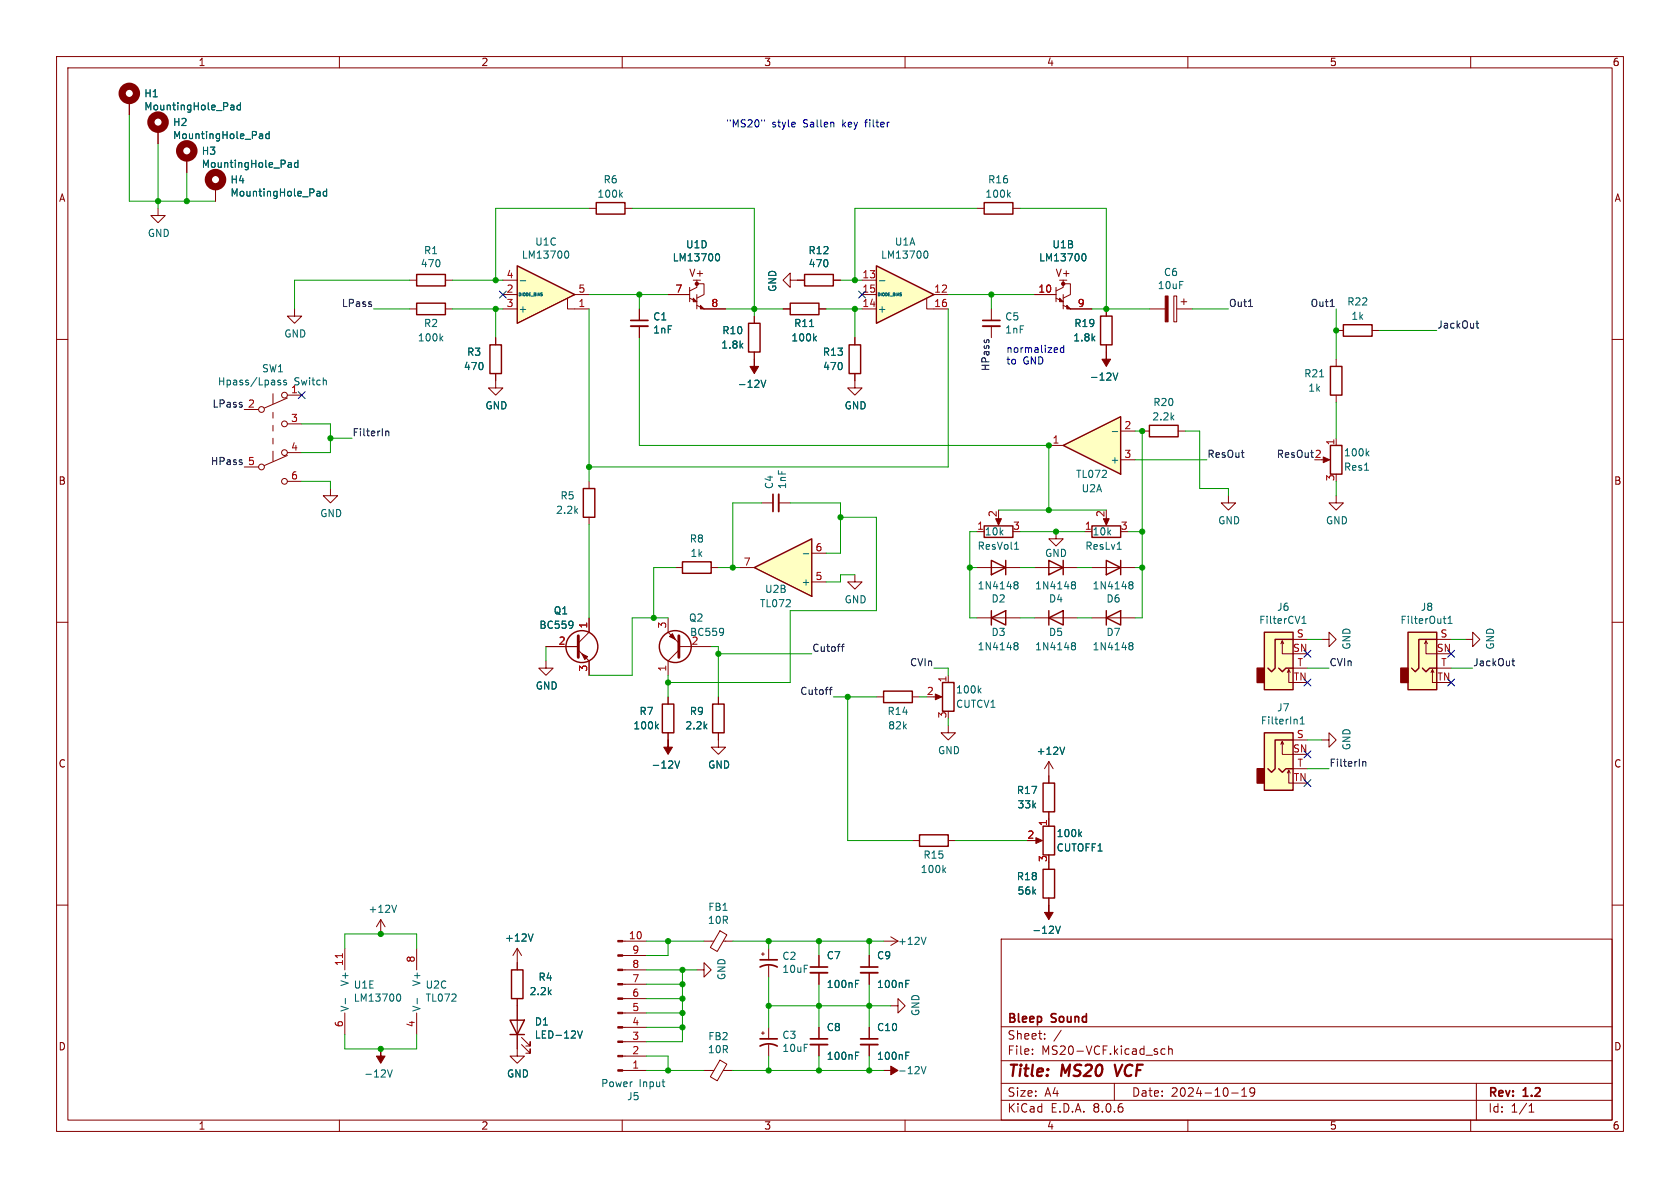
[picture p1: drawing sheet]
<svg xmlns="http://www.w3.org/2000/svg" width="297mm" height="210mm" viewBox="0 0 297 210" stroke-linecap="round" stroke-linejoin="round" font-family="sans-serif">
<g fill="none" stroke="#840000" stroke-width=".18">
<path d="M10 10h277v190h-277zM12 12h273v186h-273zM60 10v2M110 10v2M160 10v2M210 10v2M260 10v2M10 60h2M118.1 52.1h3.8M121.9 52.7l1.3 .6M121.9 50.8v2.5M123.2 49.5v1.3l-1.3 .6"/>
<path d="M123.2 50.2h1.3v1.9l-1.3 .6M123.2 54l1.3 .6h3.8M123.2 52.1v2.5M175.3 54.6v2M175.3 57.7v2M285 60h2M186.7 94v1.3h1.3l-1.3 1.2-1.3-1.2h1.3M191.8 94h1.2M195.6 91.4v1.1M10 110h2M96.5 116.8v1.3h1.3l-1.3 1.3-1.3-1.3h1.3M96.5 114.3h5.7"/>
<path d="M102.2 114.9l1.9 1.9v2.6M104.1 109.2v2.6l-1.9 1.9M182.9 100.3h7.6M193 100.3h7.7M285 110h2M10 160h2M285 160h2M123.2 171.5h1.3v-1.3l1.2 1.3-1.2 1.2v-1.2M177 166h108v32h-108zM60 198v2M110 198v2M160 198v2"/>
<path d="M177 194.5h108M177 191.5h108M177 187.5h108M177 181.5h108M182.5 186.3v.1M182.5 185.5v.1M184.7 183.6v.1M184.7 182.8v.1M187.6 182.1l-1.3 2M197 191.5v3M206 185.5l-.5-.1-.3 .3v.4l.2 .2h.6M206.6 185.5l.2-.1 .4 .1v.9"/>
<path d="M206.6 184.9v1.5M210 198v2M217.7 193.2h1.2M219.5 193.8h.9M219.5 192.7l.5-.4v1.5M221.8 192.9l-.3 .3h-.3l-.2-.3 .1-.5 .4-.1 .2 .1a.99 .99 0 0 1-.3 1.4h-.3M260 198v2M261 191.5v6.5M270.3 196.6h.9M270.3 195.5l.4-.4v1.5"/>
</g>
<path d="M197.1 188.2l.4 2" fill="none" stroke="#840000" stroke-width=".4"/>
<circle cx="123.2" cy="50.2" r=".25" fill="#840000" stroke="#840000" stroke-width=".25"/>
<g fill="#840000" stroke="#840000" stroke-width=".18">
<path d="M122.6 52.7l.6 .6h-.6z"/>
<path d="M123.8 54l.7 .6h-.7z"/>
<path d="M102.9 115.6l1 .5-.5 .5z"/>
<path d="M195.1 91.7h1l-.5 1.1z"/>
</g>
<g fill="none" stroke="#006464" stroke-width=".18">
<path d="M126.7 44.9h.1a.68 .68 0 0 1 .4 .6 .68 .68 0 0 1-.4 .6h-.1M197.5 97.1h.7M101.2 109.9a1.07 1.07 0 0 1-.1 1M101.3 110.3l-.1 .2M189.5 103.3l.2 .1M189.5 102.9l.4-.1 .2 .2v.1l-.2 .3M189.7 103.4h.2M189.7 103.4h-.2M189.9 103.4l.2 .2v.4l-.2 .1-.4-.1M199.7 102.9l.4-.1 .1 .2 .1 .1-.2 .3M199.7 103.3l.1 .1M199.8 103.4h.3"/>
<path d="M199.8 103.4h-.1M200.1 103.4l.2 .2-.1 .4-.1 .1-.4-.1"/>
</g>
<path d="M173.7 57.7h3.1" fill="none" stroke="#840000" stroke-width=".33"/>
<path d="M173.7 56.6h3.1" fill="none" stroke="#840000" stroke-width=".3"/>
<g fill="none" stroke="#840000" stroke-width=".25">
<path d="M185.4 99.1l2.6 1.2-2.6 1.3zM188 99.1v2.5M193 93h5.1v2h-5.1zM195.6 99.1l2.5 1.2-2.5 1.3zM198.1 99.1v2.5"/>
<circle cx="102.9" cy="114.3" r="2.82"/>
</g>
<path d="M102.2 112.4v3.8" fill="none" stroke="#840000" stroke-width=".51"/>
<path d="M188 78.7l10.1-5v10.1z" fill="#ffffc2"/>
<path d="M86.6 61h2v5h-2zM188 78.7l10.1-5v10.1z" fill="none" stroke="#840000" stroke-width=".25"/>
<path d="M87.6 59.7v1.3M87.6 66v1.3M185.4 78.7h2.6M198.1 76.2h2.6M134.6 88.9h2.1M137.7 88.9h2M198.1 81.3h2.6" fill="none" stroke="#840000" stroke-width=".18"/>
<path d="M196.6 76.3h1" fill="none" stroke="#006464" stroke-width=".18"/>
<path d="M137.7 87.4v3" fill="none" stroke="#840000" stroke-width=".33"/>
<path d="M136.7 87.4v3" fill="none" stroke="#840000" stroke-width=".3"/>
<path d="M91.4 47l10.2 5.1-10.2 5.1z" fill="#ffffc2"/>
<g fill="none" stroke="#840000" stroke-width=".18">
<path d="M27.9 36.8v1.3h1.3l-1.3 1.3-1.2-1.3h1.2M38.1 33v2.6M104.1 36.8h1.3M110.5 36.8h1.3M88.9 54.6h2.5M88.9 52.1h2.5M88.9 49.5h2.5M100.3 52.7v1.9h3.8M101.6 52.1h2.5M113 54.6v2M113 57.7v2M195.6 54.6v1.3"/>
<path d="M195.6 61v1.2M58.4 86.4v1.2h1.3l-1.3 1.3-1.3-1.3h1.3M172.7 94h1.3M176.5 91.4v1.1M172.7 100.3h7.6M127 130.8v1.3h1.3l-1.3 1.3-1.3-1.3h1.3M167.6 128.3v1.2h1.3l-1.3 1.3-1.2-1.3h1.2M161.3 148.6h1.3M167.6 148.6h1.3M124.5 166.4h1.7M127.3 164.5l1.2 .8-1.7 2.9-1.2-.7zM127.9 166.4h1.6"/>
<path d="M134.6 168.7h.5M134.9 168.4v.5M135.9 167.6v2.1M135.9 170.7v2M144.8 168.9v2M144.8 172v2M153.7 168.9v2M153.7 172v2M156.2 166.4h2.5M157.5 177.8h1.2v-1.3l1.3 1.3-1.3 1.3v-1.3M157.5 165.6l1.2 .8M158.7 166.4l-1.2 .7"/>
<path d="M134.6 182.6h.5M134.9 182.4v.5M135.9 181.6v2M135.9 184.7v2"/>
</g>
<path d="M105.4 35.8h5.1v2h-5.1zM91.4 47l10.2 5.1-10.2 5.1zM194.6 55.9h2v5.1h-2zM174 93h5.1v2h-5.1zM175.3 99.1l2.5 1.2-2.5 1.3zM177.8 99.1v2.5M162.6 147.6h5v2h-5z" fill="none" stroke="#840000" stroke-width=".25"/>
<g fill="none" stroke="#006464" stroke-width=".18">
<path d="M56.2 33.8l.3 .1 .1 .8M56.6 34.6l-.4 .1M56.6 34.1l-.4 .1M57.7 33.9l-.3-.1-.3 .3 .2 .5h.4M57.7 33.4v1.3M109.7 34.4l.3 .5M110 34l-.4 .5M92 49.6h.9M100 44.4h.1a.68 .68 0 0 1 .5 .6 .68 .68 0 0 1-.5 .6h-.1M179.4 97.1h.7M179.6 96l.1-.2v1.3M179.4 103.3l.1 .1"/>
<path d="M179.4 102.9l.3-.1 .2 .2 .1 .1-.3 .3M179.5 103.4h.2M179.5 103.4h-.1M179.7 103.4l.3 .2-.1 .4-.2 .1-.3-.1M119.3 134.5l.4 1.3 .4-1.3M166.8 153.8l.4 .4M167.2 153.4l-.5 .5M151.2 173.9h.5M151.2 173.3h.6M160.1 173.9h.5M160.1 173.3h.6M163.7 165.7l-.4 1.2"/>
</g>
<g fill="#840000" stroke="#840000" stroke-width=".18">
<path d="M176 91.7h1l-.5 1.1z"/>
<path d="M118.1 130.8v1.3h.8l-.8 1.3-.8-1.3h.8z"/>
</g>
<path d="M111.5 56.6h3.1M134.4 170.9a3.2 3.2 0 0 1 3 0M134.4 169.7h3M143.3 170.9h3M152.1 170.9h3.1M134.4 184.9a3.2 3.2 0 0 1 3 0M134.4 183.6h3" fill="none" stroke="#840000" stroke-width=".3"/>
<path d="M111.5 57.7h3.1M143.3 172h3M152.1 172h3.1" fill="none" stroke="#840000" stroke-width=".33"/>
<circle cx="38.1" cy="31.7" r="1.27" fill="none" stroke="#840000" stroke-width="1.3"/>
<path d="M248.9 111.8h5.1v10.1h-5.1z" fill="#ffffc2"/>
<path d="M247.6 118.1h1.3v2.6h-1.3z" fill="#840000" stroke="#840000" stroke-width=".25"/>
<path d="M248.9 111.8h5.1v10.1h-5.1zM251.5 118.1l.6 .6 .6-.6h1.3M254 113h-3.2v5.1l-.6 .6-.6-.6M90.4 171.5h2.1v5h-2.1zM90.2 180.3h2.5l-1.3 2.6zM90.2 182.9h2.5" fill="none" stroke="#840000" stroke-width=".25"/>
<g fill="none" stroke="#840000" stroke-width=".18">
<path d="M233.7 113h1.2v-1.2l1.3 1.2-1.3 1.3v-1.3M251.8 113.8l.3-.5v2.3h1.9M252.1 113.3l.2 .5M253 118.9l.2-.5v2.3h.8M253.2 118.4l.3 .5M254 113h2.5M254 118.1h2.5M61 167.6v3.9M61 179.1v3.8M67.3 162.6l-.8 1.2M67.3 162.6v2.5M67.3 162.6l.8 1.2"/>
<path d="M73.7 167.6v3.9M73.7 179.1v3.8M91.4 176.5v10.2h1.3l-1.3 1.3-1.2-1.3h1.2M91.4 167.6v3.9M91.4 167.6l-.7 1.3M91.4 167.6l.8 1.3M110.1 166.4h4.2M110.1 168.9h4.2M110.1 171.5h4.2M110.1 174h4.2M110.1 176.5h4.2M110.1 179.1h4.2"/>
<path d="M92.2 184.7l1.5 1.5v-.8v.8h-.7M92.2 183.4l1.5 1.5v-.7v.7h-.7M110.1 181.6h4.2M110.1 184.2h4.2M110.1 186.7h4.2M110.1 189.2h4.2"/>
</g>
<path d="M255.1 109.4h.5M255.5 110.2h.1M256 110.2h.7M256 109.3l.4-.4v1.3M61.1 176.5v1M70.1 160l-.4 1.3M70.3 175.8l.1-.1a.68 .68 0 0 1 .4 .6 .68 .68 0 0 1-.4 .7l-.1-.1M73.8 176.5v1M94.2 165.1l-.4 1.3M102.1 182.2l.4 1.3 .5-1.3M117 191.2h.5M117.4 192.1h.1" fill="none" stroke="#006464" stroke-width=".18"/>
<g fill="#840000" stroke="#840000" stroke-width=".18">
<path d="M109.2 166.2h.9v.3h-.9z"/>
<path d="M109.2 168.8h.9v.2h-.9z"/>
<path d="M109.2 171.3h.9v.3h-.9z"/>
<path d="M109.2 173.9h.9v.2h-.9z"/>
<path d="M109.2 176.4h.9v.3h-.9z"/>
<path d="M109.2 178.9h.9v.3h-.9z"/>
<path d="M109.2 181.5h.9v.2h-.9z"/>
<path d="M109.2 184h.9v.3h-.9z"/>
<path d="M109.2 186.6h.9v.2h-.9z"/>
<path d="M109.2 189.1h.9v.3h-.9z"/>
</g>
<path d="M60.5 168.6v.7" fill="none" stroke="#a90000" stroke-width=".18"/>
<path d="M223.5 111.8h5.1v10.1h-5.1z" fill="#ffffc2"/>
<path d="M222.2 118.1h1.3v2.6h-1.3z" fill="#840000" stroke="#840000" stroke-width=".25"/>
<g fill="none" stroke="#840000" stroke-width=".25">
<path d="M174 35.8h5.1v2h-5.1zM132.3 57.2h2.1v5h-2.1zM139.7 53.6h5.1v2h-5.1zM237.5 57.4h5.1v2h-5.1zM150.1 61h2v5h-2zM203.2 75.2h5.1v2h-5.1zM235.2 78.7h2v5.1h-2zM235.2 64.8h2v5.1h-2zM103.1 86.4h2.1v5h-2.1zM223.5 111.8h5.1v10.1h-5.1zM226.1 118.1l.6 .6 .6-.6h1.3M228.6 113h-3.2v5.1l-.6 .6-.6-.6"/>
<path d="M117.1 124.5h2v5h-2z"/>
</g>
<g fill="none" stroke="#840000" stroke-width=".18">
<path d="M172.7 36.8h1.3M179.1 36.8h1.2M133.3 55.9v1.3M138.4 54.6h1.3M139.7 49.5v-1.2l-1.3 1.2 1.3 1.3v-1.3h1.3M144.8 54.6h1.2M151.1 59.7v1.3M203.2 54.6h2.8M207.5 52.3h.5v4.6h-.5zM208 54.6h2.8M208.8 53.3h1M209.3 52.8v1"/>
<path d="M236.2 58.4h1.3M242.6 58.4h1.2M87.6 67.3v1.3h1.3l-1.3 1.3-1.2-1.3h1.2M133.3 62.2v1.3M151.1 66v2.6h1.3l-1.3 1.3-1.2-1.3h1.2M201.9 76.2h1.3M208.3 76.2h1.2M236.2 63.5v1.3M236.2 69.9v1.2M236.2 77.5v1.2M104.1 85.1v1.3M104.1 91.4v1.3"/>
<path d="M217.2 87.6v1.3h1.2l-1.2 1.3-1.3-1.3h1.3M233.7 81.3h1M236.2 87.6v1.3h1.3l-1.3 1.3-1.3-1.3h1.3M226.4 113.8l.3-.5v2.3h1.9M226.7 113.3l.2 .5M227.6 118.9l.2-.5v2.3h.8M227.8 118.4l.3 .5M228.6 113h2.5M228.6 118.1h2.5M259.1 113h1.2v-1.2l1.3 1.2-1.3 1.3v-1.3M118.1 123.2v1.3M118.1 129.5v1.3"/>
<path d="M124.5 189.2h1.7M127.3 187.4l1.2 .7-1.7 3-1.2-.8zM127.9 189.2h1.6"/>
</g>
<g fill="none" stroke="#006464" stroke-width=".18">
<path d="M178.3 34.4l.3 .5M178.6 34l-.5 .5M143.1 57.7h.7M144 59.8l.3 .5M144.3 59.4l-.5 .5M134.5 67.2l.5 1.3 .4-1.3M196.8 65.9l.4 1.3 .4-1.3M233.3 66.6h.7M242 79.7l-.5 .5M241.2 83.1h.8M241.7 80.1l.3 .5M230.2 110.2h.7"/>
<path d="M230.2 109.3l.3-.4v1.3M116 128.4l.4 .4M116.4 128l-.5 .5M68.5 189.1l.4 1.3 .4-1.3"/>
</g>
<g fill="#840000" stroke="#840000" stroke-width=".18">
<path d="M206 52.3h.5v4.6h-.5z"/>
<path d="M67.3 185.4v1.3h.8l-.8 1.3-.8-1.3h.8z"/>
<path d="M233.9 80.8l1.2 .5-1.2 .5z"/>
<path d="M133.3 63.5v1.3h.8l-.8 1.2-.7-1.2h.7z"/>
<path d="M195.6 62.2v1.3h.7l-.7 1.3-.8-1.3h.8z"/>
</g>
<path d="M133.3 100.3l10.2-5v10.1z" fill="#ffffc2"/>
<path d="M120.6 99.3h5.1v2h-5.1zM133.3 100.3l10.2-5v10.1z" fill="none" stroke="#840000" stroke-width=".25"/>
<path d="M143.5 97.8h2.5M119.4 100.3h1.2M125.7 100.3h1.3M130.8 100.3h2.5M143.5 102.9h2.5" fill="none" stroke="#840000" stroke-width=".18"/>
<path d="M142 97.9h1" fill="none" stroke="#006464" stroke-width=".18"/>
<path d="M154.9 47l10.2 5.1-10.2 5.1z" fill="#ffffc2"/>
<path d="M141 49.5h1.2M147.3 49.5h1.3M152.4 52.1h2.5M152.4 49.5h2.5M152.4 54.6h2.5M163.8 52.7v1.9h3.8M165.1 52.1h2.5M118.1 109.2v2.6l1.9 1.9M120 114.9l-1.9 1.9v2.6M120 114.3h5.7" fill="none" stroke="#840000" stroke-width=".18"/>
<g fill="none" stroke="#840000" stroke-width=".25">
<path d="M142.2 48.5h5.1v2h-5.1zM154.9 47l10.2 5.1-10.2 5.1z"/>
<circle cx="119.4" cy="114.3" r="2.82"/>
</g>
<path d="M155.5 49.6h.9M163.5 44.4h.1a.68 .68 0 0 1 .5 .6 .68 .68 0 0 1-.5 .6h-.1M127.8 111.1l.1 .1a1.07 1.07 0 0 1-.2 1M127.9 111.6l-.1 .2" fill="none" stroke="#006464" stroke-width=".18"/>
<path d="M120 112.4v3.8" fill="none" stroke="#840000" stroke-width=".51"/>
<path d="M118.4 112.5l.5-.5 .5 1z" fill="#840000" stroke="#840000" stroke-width=".18"/>
<path d="M223.5 129.5h5.1v10.2h-5.1z" fill="#ffffc2"/>
<g fill="#840000" stroke="#840000" stroke-width=".25">
<path d="M222.2 135.9h1.3v2.5h-1.3z"/>
<circle cx="188" cy="50.2" r=".25"/>
</g>
<g fill="none" stroke="#840000" stroke-width=".25">
<path d="M73.7 53.6h5v2h-5zM73.7 48.5h5v2h-5zM175.3 109.2l2.5-1.2v2.5zM175.3 108v2.5M185.4 109.2l2.6-1.2v2.5zM185.4 108v2.5M195.6 109.2l2.5-1.2v2.5zM195.6 108v2.5M126 124.5h2v5h-2zM156.2 122.2h5.1v2h-5.1zM166.6 120.7h2.1v5h-2.1zM184.4 138.4h2v5.1h-2z"/>
<path d="M223.5 129.5h5.1v10.2h-5.1zM226.1 135.9l.6 .6 .6-.6h1.3M228.6 130.8h-3.2v5.1l-.6 .6-.6-.6M184.4 153.7h2v5.1h-2zM184.4 146.1h2v5h-2z"/>
</g>
<g fill="none" stroke="#840000" stroke-width=".18">
<path d="M22.9 17.8v2.5M27.9 22.9v2.5M33 27.9v2.6M38.1 33v2.6M52.1 54.6v1.3h1.2l-1.2 1.3-1.3-1.3h1.3M72.4 54.6h1.3M72.4 49.5h1.3M78.7 54.6h1.3M78.7 49.5h1.3M87.6 59.7v1.3M113 54.6v2M113 57.7v2"/>
<path d="M118.1 52.1h3.8M124.5 54.6h3.8M133.3 55.9v1.3M138.4 54.6h1.3M141 49.5h1.2M144.8 54.6h1.2M147.3 49.5h1.3M151.1 59.7v1.3M182.9 52.1h3.8M186.7 52.7l1.3 .6M186.7 50.8v2.5M188 49.5v1.3l-1.3 .6"/>
<path d="M188 50.2h1.2v1.9l-1.2 .6M188 54l1.2 .6h3.8M188 52.1v2.5M195.6 54.6v1.3M43.2 72.4h2.5M48.3 69.6v1.8M48.3 72.9v1M48.3 75.2v1M48.3 77.5v1M48.3 79.8v1.7M50.8 70.4l-4.1 1.7M50.8 69.9h2.5"/>
<path d="M50.8 74.9h2.5M87.6 66v1.3M133.3 62.2v1.3M151.1 66v1.3M195.6 61v1.2M43.2 82.6h2.5M50.8 80.5l-4.1 1.8M50.8 80h2.5M50.8 85.1h2.5M96.5 114.3h5.7M104.1 109.2v2.6M104.1 116.8v2.6"/>
<path d="M151.1 101.6v1.3h1.3l-1.3 1.2-1.2-1.2h1.2M167.6 119.4v1.3M172.7 109.2h7.6M182.9 109.2h7.6M193 109.2h7.7M118.1 123.2v1.3M118.1 129.5v1.3M127 123.2v1.3M127 129.5v1.3M154.9 123.2h1.3M161.3 123.2h1.3M165.1 123.2h1"/>
<path d="M185.4 134.6v3.8M185.4 134.6l-.7 1.3M185.4 134.6l.8 1.3M226.4 131.6l.3-.5v2.3h1.9M226.7 131.1l.2 .5M227.6 136.7l.2-.6v2.3h.8M227.8 136.1l.3 .6M228.6 130.8h2.5M228.6 135.9h2.5M233.7 130.8h1.2v-1.3l1.3 1.3-1.3 1.3v-1.3M182.9 148.6h1M185.4 143.5v2.6"/>
<path d="M185.4 152.4v1.3M185.4 158.8v1.2M91.4 170.2v1.3M91.4 176.5v3.8M144.8 168.9v2M144.8 172v2M153.7 168.9v2M153.7 172v2M91.4 182.9v2.5M144.8 181.6v2M144.8 184.7v2M153.7 181.6v2"/>
<path d="M153.7 184.7v2"/>
<circle cx="46.2" cy="72.4" r=".51"/>
<circle cx="50.3" cy="74.9" r=".51"/>
<circle cx="50.3" cy="69.9" r=".51"/>
<circle cx="46.2" cy="82.6" r=".51"/>
<circle cx="50.3" cy="85.1" r=".51"/>
<circle cx="50.3" cy="80" r=".51"/>
</g>
<g fill="none" stroke="#006464" stroke-width=".18">
<path d="M40.9 18.6h.4l.1 .8M41.4 19.4h-.5M41.4 18.9h-.5M42.5 18.6h-.4l-.2 .2 .1 .6h.5M42.5 18.2v1.2M46 23.7h.4v.8M46.4 24.4l-.4 .1M46.4 24h-.4M47.6 23.7h-.4l-.2 .2 .1 .5h.5M47.6 23.2v1.3M51.1 28.7l.4 .1v.8M51.5 29.5l-.4 .1"/>
<path d="M51.5 29l-.4 .1M52.7 28.8l-.4-.1-.2 .3 .1 .5h.5M52.7 28.3v1.3M56.2 33.8l.3 .1 .1 .8M56.6 34.6l-.4 .1M56.6 34.1l-.4 .1M57.7 33.9l-.3-.1-.3 .3 .2 .5h.4M57.7 33.4v1.3M77.9 59.8l.4 .5M78.3 59.4l-.5 .5M126.7 44.9h.1a.68 .68 0 0 1 .4 .6 .68 .68 0 0 1-.4 .6h-.1M143.1 57.7h.7"/>
<path d="M144 59.8l.3 .5M144.3 59.4l-.5 .5M191.4 44.9h.2a.68 .68 0 0 1 .4 .6 .68 .68 0 0 1-.4 .6h-.2M49.2 67.6l.4 .1 .1 .2-.2 .1h-.4M49.2 67.3h.4M50.6 67.3l-.3-.1-.2 .2 .1 .2 .4 .1v.3h-.5M134.5 67.2l.5 1.3 .4-1.3M196.8 65.9l.4 1.3 .4-1.3M101.2 109.9a1.07 1.07 0 0 1-.1 1M101.3 110.3l-.1 .2M179.4 114.1l.1 .1M179.4 113.7l.3-.1 .2 .1 .1 .2-.3 .3"/>
<path d="M179.5 114.2h.2M179.5 114.2h-.1M179.7 114.2l.3 .2-.1 .4-.2 .1-.3-.1M189.5 113.7l.4-.1 .2 .1v.2l-.2 .3M189.5 114.1l.2 .1M189.7 114.2h.2M189.7 114.2h-.2M189.9 114.2l.2 .2v.4l-.2 .1-.4-.1M199.7 113.7l.4-.1 .1 .1 .1 .2-.2 .3M199.7 114.1l.1 .1M199.8 114.2h.3M199.8 114.2h-.1"/>
<path d="M200.1 114.2l.2 .2-.1 .4-.1 .1-.4-.1M116 128.4l.4 .4M116.4 128l-.5 .5M119.3 134.5l.4 1.3 .4-1.3M173.1 122l.3 .5M173.4 121.7l-.4 .4M188.2 132.1l-.4 1.2M229.9 128h.7M229.9 127.1l.3-.4v1.3M190.9 147.4l.3 .5M191.2 147.1l-.5 .4M94.2 165.1l-.4 1.3"/>
<path d="M151.2 173.9h.5M151.2 173.3h.6M160.1 173.9h.5M160.1 173.3h.6M186.6 163.7l.4 1.3 .5-1.3M102.1 182.2l.4 1.3 .5-1.3M151.2 186.6h.5M151.2 186h.6M160.1 186.6h.5M160.1 186h.6M162.9 188.5l.4 1.3 .4-1.3"/>
</g>
<g fill="#840000" stroke="#840000" stroke-width=".18">
<path d="M165.4 122.7l1.1 .5-1.1 .5z"/>
<path d="M185.4 160v1.3h.8l-.8 1.3-.7-1.3h.7z"/>
<path d="M156.2 189.2h1.3v-.7l1.2 .7-1.2 .8v-.8z"/>
<path d="M187.3 52.7l.7 .6h-.7z"/>
<path d="M188.6 54l.6 .6h-.6z"/>
<path d="M183.1 148.1l1.2 .5-1.2 .5z"/>
</g>
<g fill="none" stroke="#840000" stroke-width="1.3">
<circle cx="22.9" cy="16.5" r="1.27"/>
<circle cx="27.9" cy="21.6" r="1.27"/>
<circle cx="33" cy="26.7" r="1.27"/>
</g>
<path d="M143.3 184.7h3M152.1 184.7h3.1" fill="none" stroke="#840000" stroke-width=".33"/>
<path d="M143.3 183.6h3M152.1 183.6h3.1" fill="none" stroke="#840000" stroke-width=".3"/>
<g fill="none" stroke="#0f0f0f" stroke-width=".18">
<path d="M220.7 54.2h.7M235.2 54.2h.7M260.9 57.1h.5M261.1 56.7v1.1l.3 .2M68.2 76.2v.8M68.2 76.3l.2-.1 .3 .1v.7M148.8 114.3h.4M149.2 113.9l-.3 .2v1M267.3 116.8h.5M267.5 116.4v1.1l.3 .2M146.6 121.9h.5M147.1 121.5l-.3 .2v1.1"/>
<path d="M240.9 134.6v.9M240.9 134.7l.2-.1 .3 .1 .1 .8"/>
</g>
<path d="M134.7 21.2v.2M135.1 21.2v.2M186.9 61.5l.1 .3-.6 .1M188.1 61v1.3M188.1 61.5h-.4l-.2 .2 .1 .6h.5" fill="none" stroke="#0000c2" stroke-width=".18"/>
<g fill="none" stroke="#009600" stroke-width=".18">
<path d="M22.9 20.3v15.3h15.2M27.9 25.4v11.4M33 30.5v5.1M104.1 36.8h-16.5v12.7M111.8 36.8h21.5v19.1M172.7 36.8h-21.6v12.7M180.3 36.8h15.3v17.8M66 54.6h6.4M72.4 49.5h-20.3v5.1M80 54.6h8.9M80 49.5h8.9M87.6 54.6v5.1"/>
<path d="M104.1 52.1h14M104.1 54.6v30.5M113 52.1v2.5M113 59.7v19h72.4v11.5M128.3 54.6h10.1M146 54.6h6.4M148.6 49.5h3.8M151.1 54.6v5.1M167.6 52.1h15.3M167.6 54.6v28h-63.5M175.3 52.1v2.5M193 54.6h10.2"/>
<path d="M210.8 54.6h6.4M236.2 54.6v8.9M243.8 58.4h10.2M53.3 74.9h5.1v5.1h-5.1M58.4 77.5h3.8M200.7 76.2h1.2v33h-1.2M209.5 76.2h2.6v10.2h5.1v1.2M236.2 71.1v6.4M53.3 85.1h5.1v1.3M104.1 92.7v16.5M134.6 88.9h-5.1v11.4M139.7 88.9h8.9v8.9h-2.6"/>
<path d="M148.6 91.4h6.3v16.6h-15.2v12.7h-21.6M172.7 94h-1.3v15.2h1.3M176.5 90.2h19.1M180.3 94h11.5M199.4 94h2.5M200.7 81.3h12.7M236.2 85.1v2.5M96.5 114.3v2.5M118.1 119.4v3.8M118.1 109.2h-6.3v10.2h-7.7M119.4 100.3h-3.8v8.9M125.7 114.3h1.3v8.9"/>
<path d="M127 100.3h3.8M127 115.6h16.5M151.1 101.6h-2.5v1.3h-2.6M165.1 118.1h2.5v1.3M171.4 100.3h1.3M180.3 100.3h2.6M180.3 109.2h2.6M190.5 100.3h2.5M190.5 109.2h2.5M200.7 100.3h1.2M231.1 118.1h3.8M231.1 113h2.6"/>
<path d="M256.5 118.1h3.8M256.5 113h2.6M147.3 123.2h7.6M149.9 123.2v25.4h11.4M162.6 123.2h1.2M167.6 127v1.3M231.1 130.8h2.6M231.1 135.9h3.8M168.9 148.6h12.7M61 167.6v-2.5h12.7v2.5M114.3 176.5h6.3M114.3 166.4h10.2"/>
<path d="M114.3 171.5h8.9M114.3 179.1h6.3M114.3 174h6.3M118.1 166.4v2.5h-3.8M120.6 171.5v12.7h-6.3M129.5 166.4h26.7M135.9 166.4v1.2M135.9 172.7v8.9M135.9 177.8h21.6M144.8 166.4v2.5M144.8 174v7.6M153.7 166.4v2.5"/>
<path d="M153.7 174v7.6M61 182.9v2.5h12.7v-2.5M114.3 186.7h3.8v2.5M114.3 189.2h10.2M114.3 181.6h6.3M129.5 189.2h26.7M135.9 186.7v2.5M144.8 186.7v2.5M153.7 186.7v2.5"/>
</g>
<g fill="none" stroke="#000084" stroke-width=".18">
<path d="M88.3 51.5l1.2 1.2M89.5 51.5l-1.2 1.2M151.8 51.5l1.2 1.2M153 51.5l-1.2 1.2M52.7 69.2l1.2 1.3M53.9 69.2l-1.2 1.3M230.5 115l1.2 1.2M231.7 115l-1.2 1.2M255.9 115l1.2 1.2M257.1 115l-1.2 1.2M230.5 120l1.2 1.3M230.5 132.7l1.2 1.3"/>
<path d="M230.5 137.8l1.2 1.2M231.7 120l-1.2 1.3M231.7 132.7l-1.2 1.3M231.7 137.8l-1.2 1.2M255.9 120l1.2 1.3M257.1 120l-1.2 1.3"/>
</g>
<g fill="#009600" stroke="#009600" stroke-width=".18">
<circle cx="186.7" cy="94" r=".46"/>
<circle cx="201.9" cy="76.2" r=".46"/>
<circle cx="185.4" cy="78.7" r=".46"/>
<circle cx="201.9" cy="94" r=".46"/>
<circle cx="171.4" cy="100.3" r=".46"/>
<circle cx="129.5" cy="100.3" r=".46"/>
<circle cx="153.7" cy="189.2" r=".46"/>
<circle cx="144.8" cy="189.2" r=".46"/>
<circle cx="135.9" cy="177.8" r=".46"/>
<circle cx="135.9" cy="189.2" r=".46"/>
<circle cx="153.7" cy="177.8" r=".46"/>
<circle cx="144.8" cy="166.4" r=".46"/>
<circle cx="144.8" cy="177.8" r=".46"/>
<circle cx="135.9" cy="166.4" r=".46"/>
<circle cx="153.7" cy="166.4" r=".46"/>
<circle cx="185.4" cy="90.2" r=".46"/>
<circle cx="201.9" cy="100.3" r=".46"/>
<circle cx="236.2" cy="58.4" r=".46"/>
<circle cx="67.3" cy="165.1" r=".46"/>
<circle cx="120.6" cy="181.6" r=".46"/>
<circle cx="120.6" cy="174" r=".46"/>
<circle cx="120.6" cy="171.5" r=".46"/>
<circle cx="120.6" cy="179.1" r=".46"/>
<circle cx="118.1" cy="166.4" r=".46"/>
<circle cx="120.6" cy="176.5" r=".46"/>
<circle cx="118.1" cy="189.2" r=".46"/>
<circle cx="67.3" cy="185.4" r=".46"/>
<circle cx="104.1" cy="82.6" r=".46"/>
<circle cx="113" cy="52.1" r=".46"/>
<circle cx="149.9" cy="123.2" r=".46"/>
<circle cx="133.3" cy="54.6" r=".46"/>
<circle cx="151.1" cy="49.5" r=".46"/>
<circle cx="151.1" cy="54.6" r=".46"/>
<circle cx="118.1" cy="120.7" r=".46"/>
<circle cx="127" cy="115.6" r=".46"/>
<circle cx="115.6" cy="109.2" r=".46"/>
<circle cx="87.6" cy="54.6" r=".46"/>
<circle cx="87.6" cy="49.5" r=".46"/>
<circle cx="148.6" cy="91.4" r=".46"/>
<circle cx="33" cy="35.6" r=".46"/>
<circle cx="58.4" cy="77.5" r=".46"/>
<circle cx="27.9" cy="35.6" r=".46"/>
<circle cx="175.3" cy="52.1" r=".46"/>
<circle cx="195.6" cy="54.6" r=".46"/>
</g>
<g font-size="2.8" fill="#840000">
<text x="178" y="190.9">Title:</text>
<text x="187.7" y="190.9">MS20</text>
<text x="198" y="190.9">VCF</text>
</g>
<g font-size="2.1" fill="#840000">
<text x="178" y="184">Sheet:</text>
<text x="178" y="181.2">Bleep</text>
<text x="186" y="181.2">Sound</text>
<text x="178" y="186.7">File:</text>
<text x="184.1" y="186.7">MS20-VCF.kicad_sch</text>
<text x="178" y="196.9">KiCad</text>
<text x="178" y="194.1">Size:</text>
<text x="184.7" y="194.1">A4</text>
<text x="185.7" y="196.9">E.D.A.</text>
<text x="193.3" y="196.9">8.0.6</text>
<text x="200" y="194.1">Date:</text>
<text x="207" y="194.1">2024-10-19</text>
<text x="263" y="194.3">Rev:</text>
<text x="263" y="196.9">Id:</text>
<text x="267.1" y="196.9">1/1</text>
<text x="269.4" y="194.3">1.2</text>
</g>
<g font-size="1.8" fill="#840000">
<text x="35" y="11.9">1</text>
<text x="85" y="11.9">2</text>
<text x="135" y="11.9">3</text>
<text x="185" y="11.9">4</text>
<text x="235" y="11.9">5</text>
<text x="285" y="11.9">6</text>
<text x="10.3" y="35.9">A</text>
<text x="285.3" y="35.9">A</text>
<text x="121.7" y="49.1">V+</text>
<text x="186.5" y="49.1">V+</text>
<text x="10.3" y="85.9">B</text>
<text x="285.3" y="85.9">B</text>
<text x="10.3" y="135.9">C</text>
<text x="285.3" y="135.9">C</text>
<text x="10.3" y="185.9">D</text>
<text x="285.3" y="185.9">D</text>
<text x="35" y="199.9">1</text>
<text x="85" y="199.9">2</text>
<text x="135" y="199.9">3</text>
<text x="185" y="199.9">4</text>
<text x="235" y="199.9">5</text>
<text x="285" y="199.9">6</text>
</g>
<g font-size="1.8" fill="#006464">
<text x="25.4" y="17.4">H1</text>
<text x="25.4" y="19.7">MountingHole_Pad</text>
<text x="30.5" y="22.5">H2</text>
<text x="30.5" y="24.8">MountingHole_Pad</text>
<text x="35.6" y="27.6">H3</text>
<text x="35.6" y="29.9">MountingHole_Pad</text>
<text x="40.6" y="32.6">H4</text>
<text x="40.6" y="35">MountingHole_Pad</text>
<text x="105.5" y="35.2">100k</text>
<text x="106.6" y="32.6">R6</text>
<text x="174.1" y="35.2">100k</text>
<text x="174.6" y="32.6">R16</text>
<text x="26" y="42.1">GND</text>
<text x="74.3" y="47.4">470</text>
<text x="74.9" y="45.1">R1</text>
<text x="92.2" y="45.9">LM13700</text>
<text x="94.5" y="43.6">U1C</text>
<text x="118.8" y="46.4">LM13700</text>
<text x="121.2" y="44.1">U1D</text>
<text x="142.8" y="45.1">R12</text>
<text x="142.9" y="47.4">470</text>
<text x="155.7" y="45.9">LM13700</text>
<text x="158.1" y="43.6">U1A</text>
<text x="183.6" y="46.4">LM13700</text>
<text x="186" y="44.1">U1B</text>
<text x="137.4" y="51.7" transform="rotate(-90 137.4 51.7)">GND</text>
<text x="204.6" y="51.3">10uF</text>
<text x="205.7" y="49">C6</text>
<text x="50.2" y="59.9">GND</text>
<text x="74.9" y="58">R2</text>
<text x="91.6" y="55.5">+</text>
<text x="115.4" y="56.8">C1</text>
<text x="115.4" y="59.2">1nF</text>
<text x="127.6" y="59.3">R10</text>
<text x="140.3" y="58">R11</text>
<text x="155.1" y="55.5">+</text>
<text x="177.6" y="56.8">C5</text>
<text x="177.6" y="59.2">1nF</text>
<text x="189.8" y="58">R19</text>
<text x="238.1" y="54.2">R22</text>
<text x="238.8" y="56.7">1k</text>
<text x="73.8" y="60.6">100k</text>
<text x="81.9" y="65.6">470</text>
<text x="82.5" y="63.1">R3</text>
<text x="127.4" y="61.8">1.8k</text>
<text x="139.8" y="60.6">100k</text>
<text x="145.4" y="63.1">R13</text>
<text x="145.4" y="65.6">470</text>
<text x="189.6" y="60.6">1.8k</text>
<text x="38.4" y="68.3">Hpass/Lpass</text>
<text x="46.2" y="66">SW1</text>
<text x="51.4" y="69.6">1</text>
<text x="52" y="68.3">Switch</text>
<text x="130.3" y="68.8">-12V</text>
<text x="192.6" y="67.5">-12V</text>
<text x="203.8" y="72">R20</text>
<text x="230.5" y="66.9">R21</text>
<text x="231.2" y="69.4">1k</text>
<text x="85.7" y="72.6">GND</text>
<text x="149.2" y="72.6">GND</text>
<text x="203.6" y="74.5">2.2k</text>
<text x="196.2" y="82.1">+</text>
<text x="237.5" y="83.4">Res1</text>
<text x="237.5" y="80.9">100k</text>
<text x="99" y="88.5">R5</text>
<text x="136.9" y="86.6" transform="rotate(-90 136.9 86.6)">C4</text>
<text x="139.2" y="86.6" transform="rotate(-90 139.2 86.6)">1nF</text>
<text x="190.1" y="84.7">TL072</text>
<text x="191.1" y="87.2">U2A</text>
<text x="56.5" y="91.6">GND</text>
<text x="98.2" y="91">2.2k</text>
<text x="174" y="94.8">10k</text>
<text x="193" y="94.8">10k</text>
<text x="215.3" y="92.9">GND</text>
<text x="234.3" y="92.9">GND</text>
<text x="121.8" y="96.1">R8</text>
<text x="122" y="98.7">1k</text>
<text x="172.7" y="97.4">ResVol1</text>
<text x="184.7" y="98.7">GND</text>
<text x="191.8" y="97.4">ResLv1</text>
<text x="134.2" y="107.5">TL072</text>
<text x="135.2" y="105">U2B</text>
<text x="141.6" y="103.7">+</text>
<text x="149.2" y="106.9">GND</text>
<text x="172.7" y="104.4">1N4148</text>
<text x="175.2" y="106.7">D2</text>
<text x="182.9" y="104.4">1N4148</text>
<text x="185.3" y="106.7">D4</text>
<text x="193.1" y="104.4">1N4148</text>
<text x="195.5" y="106.7">D6</text>
<text x="95.3" y="111.4">BC559</text>
<text x="97.8" y="108.8">Q1</text>
<text x="121.7" y="110.1">Q2</text>
<text x="121.9" y="112.6">BC559</text>
<text x="175.2" y="112.6">D3</text>
<text x="185.3" y="112.6">D5</text>
<text x="195.5" y="112.6">D7</text>
<text x="222.5" y="110.5">FilterCV1</text>
<text x="225.7" y="108.2">J6</text>
<text x="247.5" y="110.5">FilterOut1</text>
<text x="251.1" y="108.2">J8</text>
<text x="122.2" y="114">2</text>
<text x="172.7" y="115.2">1N4148</text>
<text x="182.9" y="115.2">1N4148</text>
<text x="193.1" y="115.2">1N4148</text>
<text x="238.9" y="114.9" transform="rotate(-90 238.9 114.9)">GND</text>
<text x="264.3" y="114.9" transform="rotate(-90 264.3 114.9)">GND</text>
<text x="94.6" y="122.1">GND</text>
<text x="168.9" y="125.3">CUTCV1</text>
<text x="168.9" y="122.8">100k</text>
<text x="225.7" y="126">J7</text>
<text x="111.9" y="129.1">100k</text>
<text x="113" y="126.6">R7</text>
<text x="121.1" y="129.1">2.2k</text>
<text x="121.8" y="126.6">R9</text>
<text x="156.8" y="126.6">R14</text>
<text x="156.9" y="129.1">82k</text>
<text x="222.8" y="128.3">FilterIn1</text>
<text x="115.1" y="136.1">-12V</text>
<text x="125.1" y="136.1">GND</text>
<text x="165.7" y="133.5">GND</text>
<text x="183.2" y="133.6">+12V</text>
<text x="238.9" y="132.7" transform="rotate(-90 238.9 132.7)">GND</text>
<text x="179.7" y="140.6">R17</text>
<text x="179.8" y="143.1">33k</text>
<text x="186.7" y="148.2">100k</text>
<text x="162.7" y="154.5">100k</text>
<text x="163.2" y="152">R15</text>
<text x="179.7" y="155.8">R18</text>
<text x="186.7" y="150.7">CUTOFF1</text>
<text x="65" y="161.6">+12V</text>
<text x="125.1" y="161.2">FB1</text>
<text x="179.8" y="158.3">56k</text>
<text x="89.2" y="166.6">+12V</text>
<text x="125.1" y="163.5">10R</text>
<text x="158.6" y="167.2">+12V</text>
<text x="182.4" y="165.3">-12V</text>
<text x="95.1" y="173.6">R4</text>
<text x="128.4" y="173.4" transform="rotate(-90 128.4 173.4)">GND</text>
<text x="138.2" y="169.9">C2</text>
<text x="138.2" y="172.2">10uF</text>
<text x="146.1" y="169.8">C7</text>
<text x="154.9" y="169.8">C9</text>
<text x="61.8" y="178.9" transform="rotate(-90 61.8 178.9)">V-</text>
<text x="61.8" y="174.4" transform="rotate(-90 61.8 174.4)">V+</text>
<text x="62.4" y="175">U1E</text>
<text x="62.4" y="177.3">LM13700</text>
<text x="74.5" y="178.9" transform="rotate(-90 74.5 178.9)">V-</text>
<text x="74.5" y="174.4" transform="rotate(-90 74.5 174.4)">V+</text>
<text x="75.1" y="175">U2C</text>
<text x="75.1" y="177.3">TL072</text>
<text x="93.5" y="176.1">2.2k</text>
<text x="146.1" y="174.9">100nF</text>
<text x="154.9" y="174.9">100nF</text>
<text x="162.7" y="179.7" transform="rotate(-90 162.7 179.7)">GND</text>
<text x="94.4" y="181.5">D1</text>
<text x="94.4" y="183.8">LED-12V</text>
<text x="125.1" y="184.1">FB2</text>
<text x="138.2" y="183.8">C3</text>
<text x="146.1" y="182.5">C8</text>
<text x="154.9" y="182.5">C10</text>
<text x="64.3" y="190.7">-12V</text>
<text x="89.5" y="190.7">GND</text>
<text x="125.1" y="186.4">10R</text>
<text x="138.2" y="186.2">10uF</text>
<text x="146.1" y="187.6">100nF</text>
<text x="154.9" y="187.6">100nF</text>
<text x="158.6" y="190.1">-12V</text>
<text x="106.2" y="192.4">Power</text>
<text x="110.8" y="194.7">J5</text>
<text x="113" y="192.4">Input</text>
</g>
<g font-size="1.8" fill="#0000c2">
<text x="128.3" y="22.6">&quot;MS20&quot;</text>
<text x="136.5" y="22.6">style</text>
<text x="142.1" y="22.6">Sallen</text>
<text x="149.2" y="22.6">key</text>
<text x="153.5" y="22.6">filter</text>
<text x="177.8" y="62.5">normalized</text>
<text x="177.8" y="64.5">to</text>
<text x="180.8" y="64.5">GND</text>
</g>
<g font-size="1.8" fill="#a90000">
<text x="89.5" y="51.8">2</text>
<text x="89.5" y="49.3">4</text>
<text x="102.2" y="51.8">5</text>
<text x="119.3" y="51.8">7</text>
<text x="152.4" y="49.3">13</text>
<text x="152.4" y="51.8">15</text>
<text x="165.1" y="51.8">12</text>
<text x="183.5" y="51.8">10</text>
<text x="89.5" y="54.4">3</text>
<text x="102.2" y="54.4">1</text>
<text x="125.7" y="54.4">8</text>
<text x="152.4" y="54.4">14</text>
<text x="165.1" y="54.4">16</text>
<text x="190.4" y="54.4">9</text>
<text x="43.7" y="72.1">2</text>
<text x="51.4" y="74.7">3</text>
<text x="198.7" y="75.9">2</text>
<text x="43.7" y="82.3">5</text>
<text x="51.4" y="79.8">4</text>
<text x="186" y="78.5">1</text>
<text x="198.7" y="81">3</text>
<text x="236" y="78.8" transform="rotate(-90 236 78.8)">1</text>
<text x="51.4" y="84.8">6</text>
<text x="236" y="85.2" transform="rotate(-90 236 85.2)">3</text>
<text x="172.6" y="93.7">1</text>
<text x="176.3" y="91.5" transform="rotate(-90 176.3 91.5)">2</text>
<text x="179" y="93.7">3</text>
<text x="191.7" y="93.7">1</text>
<text x="195.3" y="91.5" transform="rotate(-90 195.3 91.5)">2</text>
<text x="198" y="93.7">3</text>
<text x="131.4" y="100.1">7</text>
<text x="144.1" y="97.5">6</text>
<text x="144.1" y="102.6">5</text>
<text x="103.9" y="111.2" transform="rotate(-90 103.9 111.2)">1</text>
<text x="117.9" y="111.2" transform="rotate(-90 117.9 111.2)">3</text>
<text x="229.2" y="112.8">S</text>
<text x="254.6" y="112.8">S</text>
<text x="98.7" y="114">2</text>
<text x="103.9" y="118.8" transform="rotate(-90 103.9 118.8)">3</text>
<text x="117.9" y="118.8" transform="rotate(-90 117.9 118.8)">1</text>
<text x="228.5" y="115.3">SN</text>
<text x="229.3" y="117.9">T</text>
<text x="253.9" y="115.3">SN</text>
<text x="254.7" y="117.9">T</text>
<text x="163.8" y="122.9">2</text>
<text x="167.4" y="120.7" transform="rotate(-90 167.4 120.7)">1</text>
<text x="228.6" y="120.4">TN</text>
<text x="254" y="120.4">TN</text>
<text x="167.4" y="127.1" transform="rotate(-90 167.4 127.1)">3</text>
<text x="229.2" y="130.6">S</text>
<text x="228.5" y="133.1">SN</text>
<text x="229.3" y="135.6">T</text>
<text x="228.6" y="138.2">TN</text>
<text x="181.5" y="148.3">2</text>
<text x="185.2" y="146.1" transform="rotate(-90 185.2 146.1)">1</text>
<text x="185.2" y="152.5" transform="rotate(-90 185.2 152.5)">3</text>
<text x="111.1" y="166.1">10</text>
<text x="60.7" y="170.9" transform="rotate(-90 60.7 170.9)">11</text>
<text x="73.4" y="170.3" transform="rotate(-90 73.4 170.3)">8</text>
<text x="111.7" y="173.7">7</text>
<text x="111.7" y="171.2">8</text>
<text x="111.7" y="168.7">9</text>
<text x="111.7" y="178.8">5</text>
<text x="111.7" y="176.3">6</text>
<text x="60.7" y="181.7" transform="rotate(-90 60.7 181.7)">6</text>
<text x="73.4" y="181.7" transform="rotate(-90 73.4 181.7)">4</text>
<text x="111.7" y="183.9">3</text>
<text x="111.7" y="181.4">4</text>
<text x="111.7" y="189">1</text>
<text x="111.7" y="186.4">2</text>
</g>
<g font-size="1.8" fill="#0f0f0f">
<text x="60.3" y="54.3">LPass</text>
<text x="217.2" y="54.3">Out1</text>
<text x="231.6" y="54.3">Out1</text>
<text x="254" y="58.2">JackOut</text>
<text x="175" y="65.7" transform="rotate(-90 175 65.7)">HPass</text>
<text x="37.5" y="72.1">LPass</text>
<text x="62.2" y="77.2">FilterIn</text>
<text x="37.2" y="82.3">HPass</text>
<text x="213.4" y="81">ResOut</text>
<text x="225.6" y="81">ResOut 2</text>
<text x="143.5" y="115.3">Cutoff</text>
<text x="160.8" y="117.8">CVIn</text>
<text x="234.9" y="117.8">CVIn</text>
<text x="260.3" y="117.8">JackOut</text>
<text x="141.4" y="122.9">Cutoff</text>
<text x="234.9" y="135.6">FilterIn</text>
</g>
<g font-size=".7" fill="#006464">
<text x="91.6" y="52.6">DIODE_BIAS</text>
<text x="155.1" y="52.6">DIODE_BIAS</text>
</g>
</svg>
